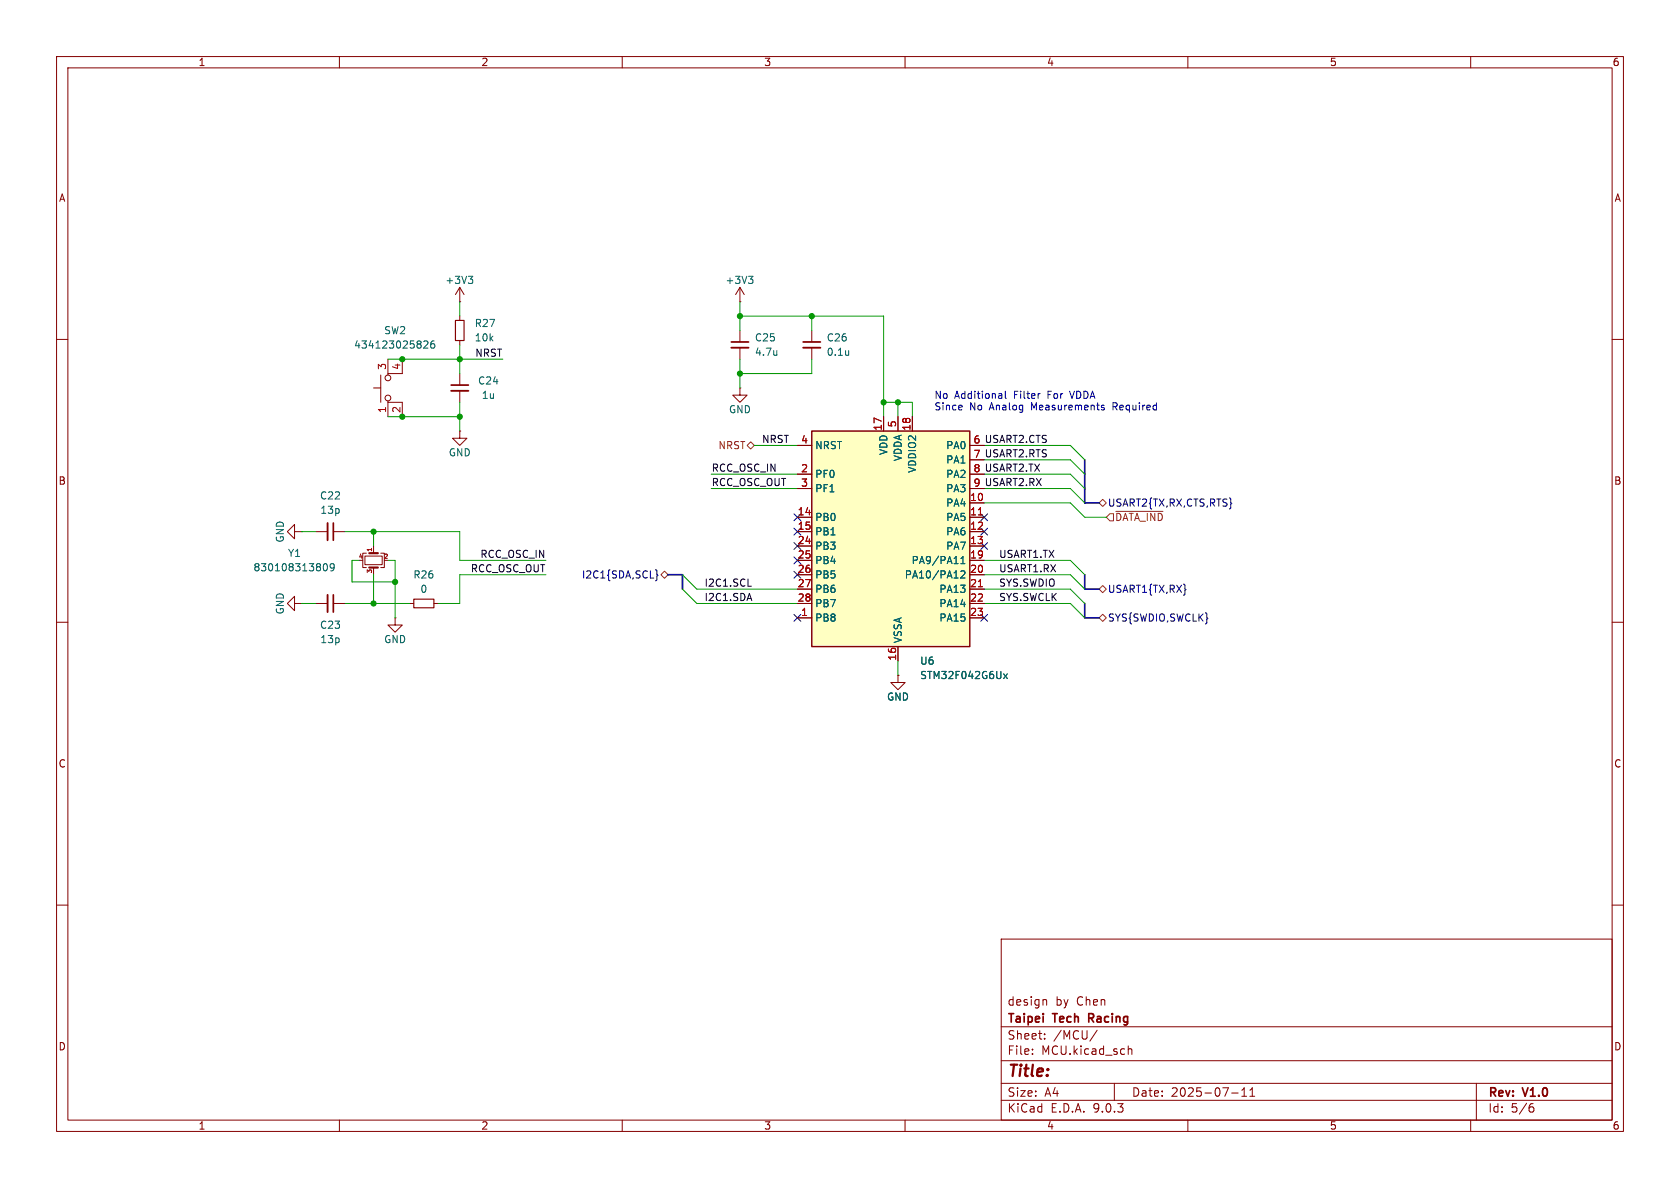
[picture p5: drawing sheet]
<svg xmlns="http://www.w3.org/2000/svg" width="297mm" height="210mm" viewBox="0 0 297 210" stroke-linecap="round" stroke-linejoin="round" font-family="sans-serif">
<g fill="none" stroke="#840000" stroke-width=".18">
<path d="M10 10h277v190h-277zM12 12h273v186h-273zM60 10v2M110 10v2M160 10v2M210 10v2M260 10v2M10 60h2M285 60h2M10 110h2M285 110h2M10 160h2"/>
<path d="M177 166h108v32h-108zM184.6 176.7l.4 .1v.1v.8M285 160h2M60 198v2M110 198v2M160 198v2M177 194.5h108M177 191.5h108M177 187.5h108M177 181.5h108M182.5 186.3v.1M182.5 185.5v.1"/>
<path d="M184.7 183.6v.1M184.7 182.8v.1M194 182.1l-1.3 2M197 191.5v3M199.5 184.9v1.5M199.5 185.5l.2-.1 .3 .1 .1 .9M210 198v2M217.7 193.2h1.2M219.5 193.8h.9M219.5 192.7l.5-.4v1.5M221 193.8h.8M221 192.7l.4-.4v1.5"/>
<path d="M260 198v2M261 191.5v6.5M270.6 195.7h.4l.2 .3-.1 .5-.5 .1M271 195.1l-.4 .1"/>
</g>
<path d="M192.5 180h.6M193.1 179.2h-.6v1.5" fill="none" stroke="#840000" stroke-width=".3"/>
<path d="M143.5 76.2h27.9v38.1h-27.9z" fill="#ffffc2"/>
<path d="M143.5 76.2h27.9v38.1h-27.9z" fill="none" stroke="#840000" stroke-width=".25"/>
<g fill="none" stroke="#840000" stroke-width=".18">
<path d="M81.3 53.3h.1M81.3 50.8v2.5M81.3 55.9v.7M81.3 50.8l-.8 1.3M81.3 50.8l.7 1.3M130.8 53.3h.1M130.8 50.8v2.5M130.8 58.4v2.1M130.8 50.8l-.8 1.3M130.8 50.8l.8 1.3M143.5 58.4v2.1M66 68.6h1.3"/>
<path d="M67.3 66.3v4.8M68.6 70.9v.2h2.5v2.6M68.6 63.5v2.5M68.6 71.1v2.6M71.1 63.5v2.5h-2.5v.3M81.3 76.2v1.3h1.2l-1.2 1.2-1.3-1.2h1.3M81.3 76.2h.1M81.3 60.2v.8M81.3 66v2.1M81.3 69.1v2M130.8 68.6v1.3h1.3l-1.3 1.2-1.3-1.2h1.3M130.8 68.6h.1"/>
<path d="M130.8 61.5v2M141 78.7h2.5M143.5 61.5v2M156.2 73.7v2.5M158.7 73.7v2.5M161.3 73.7v2.5M171.4 78.7h2.6M52.1 94v-1.3l-1.3 1.3 1.3 1.3v-1.3h1.2M53.3 94h.1M55.9 94h2M58.9 94h2.1M64.5 98.3h3.1v1.5h-3.1z"/>
<path d="M64.8 97.8h-.7v2.5h.7M66 96.5v1.3M67.3 97.8h.6v2.5h-.6M141 83.8h2.5M141 86.4h2.5M141 91.4h2.5M141 94h2.5M141 96.5h2.5M141 99.1h2.5M171.4 83.8h2.6M171.4 86.4h2.6M171.4 91.4h2.6"/>
<path d="M171.4 94h2.6M171.4 96.5h2.6M171.4 99.1h2.6M171.4 81.3h2.6M171.4 88.9h2.6M52.1 106.7v-1.3l-1.3 1.3 1.3 1.3v-1.3h1.2M53.3 106.7h.1M55.9 106.7h2M58.9 106.7h2.1M66 100.3v1.3M69.8 109.2v1.3h1.3l-1.3 1.3-1.2-1.3h1.2M69.8 109.2h.1"/>
<path d="M72.4 106.7h.8M76.7 106.7h.8M141 101.6h2.5M141 104.1h2.5M141 106.7h2.5M141 109.2h2.5M158.7 119.4v1.3h1.3l-1.3 1.2-1.2-1.2h1.2M158.7 119.4h.1M158.7 114.3v2.5M171.4 101.6h2.6M171.4 104.1h2.6M171.4 106.7h2.6"/>
<path d="M171.4 109.2h2.6"/>
<circle cx="68.6" cy="66.8" r=".51"/>
<circle cx="68.6" cy="70.4" r=".51"/>
</g>
<path d="M173 91h.7M173 103.7h.7" fill="none" stroke="#a90000" stroke-width=".18"/>
<g fill="none" stroke="#006464" stroke-width=".18">
<path d="M82.8 48.8h.8l-.4 .5M83.3 49.3l.3 .3v.3l-.3 .2M132.3 48.8h.8l-.4 .5M132.9 49.3l.2 .3v.3l-.2 .2M74.9 60.4l.5-.1 .3 .3-.8 .9h.8M76.7 60.3h-.3a.86 .86 0 0 0 0 1.2l.4-.1 .1-.4-.3-.2h-.2l-.3 .2M137.3 62v.8M137.3 62.7v.1M150 62v.8M150 62.7v.1M57.3 99.8l.2-.2a.68 .68 0 0 1 .4 .7 .68 .68 0 0 1-.4 .6l-.2-.1-.2-.4zM169.9 99.6h.7"/>
<path d="M169.9 98.7l.3-.3v1.2M59.1 100.2l-.3 .2h-.3l-.1-.2 .1-.5 .3-.1 .2 .2a.84 .84 0 0 1-.3 1.1h-.2M169.9 101l.5-.1 .2 .4-.8 .9h.8M177.4 119.1l.7 .9M178.1 119.1l-.7 .9"/>
</g>
<path d="M79.8 68.1h3M129.3 60.5h3M142 60.5h3M58.9 92.5v3M58.9 105.2v3" fill="none" stroke="#840000" stroke-width=".3"/>
<path d="M79.8 69.1h3M129.3 61.5h3M142 61.5h3M57.9 92.5v3M57.9 105.2v3" fill="none" stroke="#840000" stroke-width=".33"/>
<path d="M80.5 56.6h1.5v3.6h-1.5zM73.2 105.9h3.5v1.5h-3.5z" fill="none" stroke="#840000" stroke-width=".2"/>
<path d="M65.3 97.8h1.5M65.3 100.3h1.5" fill="none" stroke="#840000" stroke-width=".38"/>
<path d="M132.1 78.7l.6-.6 .6 .6-.6 .7zM194.3 88.9l.6-.6 .7 .6-.7 .6zM196.2 90.8h.6v1.3h-.6l-.6-.7zM197.3 90.4h8.3M117.5 101l.6 .6-.6 .6-.7-.6zM194.3 104.1l.6-.6 .7 .6-.7 .7zM194.3 109.2l.6-.6 .7 .6-.7 .7z" fill="none" stroke="#725600" stroke-width=".18"/>
<g fill="none" stroke="#000084" stroke-width=".18">
<path d="M140.4 95.9l1.2 1.2M140.4 90.8l1.2 1.2M140.4 93.4l1.2 1.2M140.4 98.5l1.2 1.2M141.6 95.9l-1.2 1.2M141.6 90.8l-1.2 1.2M141.6 93.4l-1.2 1.2M141.6 98.5l-1.2 1.2M173.4 93.4l1.2 1.2M173.4 90.8l1.2 1.2M173.4 95.9l1.2 1.2M174.6 93.4l-1.2 1.2"/>
<path d="M174.6 90.8l-1.2 1.2M174.6 95.9l-1.2 1.2M217.6 88.9l.2 .1-.2 .1M115.9 100.7l.2 .2v.6l.2 .2-.2 .2v.6l-.2 .2M140.4 108.6l1.2 1.2M140.4 101l1.2 1.2M141.6 108.6l-1.2 1.2M141.6 101l-1.2 1.2M173.4 108.6l1.2 1.2M174.6 108.6l-1.2 1.2"/>
</g>
<path d="M132.2 103.6h.6" fill="none" stroke="#0f0f0f" stroke-width=".18"/>
<path d="M191.8 81.3v7.6h2.5M118.1 101.6h2.5v2.5M191.8 101.6v2.5h2.5M191.8 106.7v2.5h2.5" fill="none" stroke="#000084" stroke-width=".3"/>
<g fill="none" stroke="#009600" stroke-width=".18">
<path d="M81.3 53.3v2.6M130.8 55.9h25.4v17.8M130.8 53.3v5.1M143.5 55.9v2.5M68.6 63.5h20.3M68.6 73.7h12.7M81.3 61v5M81.3 71.1v5.1M130.8 63.5v5.1M133.3 78.7h7.7M143.5 63.5v2.5h-12.7M156.2 71.1h5.1v2.6"/>
<path d="M158.7 71.1v2.6M174 78.7h15.2l2.6 2.6M53.3 94h2.6M61 94h20.3v5.1h15.2M63.5 99.1h-1.3v3.8h7.6M66 94v2.5M68.6 99.1h1.2v10.1M125.7 86.4h15.3M125.7 83.8h15.3M174 86.4h15.2l2.6 2.5M174 83.8h15.2l2.6 2.6M174 99.1h15.2l2.6 2.5"/>
<path d="M174 81.3h15.2l2.6 2.5M174 88.9h15.2l2.6 2.5h3.8M53.3 106.7h2.6M61 106.7h11.4M66 101.6v5.1M96.5 101.6h-15.2v5.1h-3.8M120.6 104.1l2.6 2.6h17.8M120.6 101.6l2.6 2.5h17.8M158.7 116.8v2.6M174 106.7h15.2l2.6 2.5M174 104.1h15.2l2.6 2.6M174 101.6h15.2l2.6 2.5"/>
</g>
<path d="M170 71.7l.1 .2-.6 .1M176.9 69.6l.2 .2v.6M177.1 70.4h-.1M177.1 69.9h-.1M177.7 69.2v1l.2 .2M189.1 69.2l.4 1.2M194.8 72l.5 .2-.1 .2-.4 .1M194.8 71.7h.4" fill="none" stroke="#0000c2" stroke-width=".18"/>
<g fill="#009600" stroke="#009600" stroke-width=".18">
<circle cx="130.8" cy="66" r=".46"/>
<circle cx="143.5" cy="55.9" r=".46"/>
<circle cx="130.8" cy="55.9" r=".46"/>
<circle cx="81.3" cy="73.7" r=".46"/>
<circle cx="71.1" cy="73.7" r=".46"/>
<circle cx="69.8" cy="102.9" r=".46"/>
<circle cx="66" cy="106.7" r=".46"/>
<circle cx="81.3" cy="63.5" r=".46"/>
<circle cx="71.1" cy="63.5" r=".46"/>
<circle cx="66" cy="94" r=".46"/>
<circle cx="158.7" cy="71.1" r=".46"/>
<circle cx="156.2" cy="71.1" r=".46"/>
</g>
<text font-size="2.8" fill="#840000" x="178" y="190.9">Title:</text>
<g font-size="2.1" fill="#840000">
<text x="178" y="178">design</text>
<text x="186.6" y="178">by</text>
<text x="190.4" y="178">Chen</text>
<text x="178" y="184">Sheet:</text>
<text x="178" y="181.2">Taipei</text>
<text x="186.2" y="184">/MCU/</text>
<text x="186.3" y="181.2">Tech</text>
<text x="193.1" y="181.2">Racing</text>
<text x="178" y="186.7">File:</text>
<text x="184.1" y="186.7">MCU.kicad_sch</text>
<text x="178" y="196.9">KiCad</text>
<text x="178" y="194.1">Size:</text>
<text x="184.7" y="194.1">A4</text>
<text x="185.7" y="196.9">E.D.A.</text>
<text x="193.3" y="196.9">9.0.3</text>
<text x="200" y="194.1">Date:</text>
<text x="207" y="194.1">2025-07-11</text>
<text x="263" y="194.3">Rev:</text>
<text x="263" y="196.9">Id:</text>
<text x="267.1" y="196.9">5/6</text>
<text x="269.4" y="194.3">V1.0</text>
</g>
<g font-size="1.8" fill="#840000">
<text x="35" y="11.9">1</text>
<text x="85" y="11.9">2</text>
<text x="135" y="11.9">3</text>
<text x="185" y="11.9">4</text>
<text x="235" y="11.9">5</text>
<text x="285" y="11.9">6</text>
<text x="10.3" y="35.9">A</text>
<text x="285.3" y="35.9">A</text>
<text x="10.3" y="85.9">B</text>
<text x="285.3" y="85.9">B</text>
<text x="10.3" y="135.9">C</text>
<text x="285.3" y="135.9">C</text>
<text x="10.3" y="185.9">D</text>
<text x="285.3" y="185.9">D</text>
<text x="35" y="199.9">1</text>
<text x="85" y="199.9">2</text>
<text x="135" y="199.9">3</text>
<text x="185" y="199.9">4</text>
<text x="235" y="199.9">5</text>
<text x="285" y="199.9">6</text>
</g>
<g font-size="1.8" fill="#006464">
<text x="78.6" y="50.4">+3V3</text>
<text x="128.2" y="50.4">+3V3</text>
<text x="67.8" y="59.3">SW2</text>
<text x="83.8" y="58">R27</text>
<text x="62.5" y="61.8">434123025826</text>
<text x="83.8" y="60.6">10k</text>
<text x="133.4" y="60.6">C25</text>
<text x="133.4" y="63.1">4.7u</text>
<text x="146.1" y="60.6">C26</text>
<text x="146.1" y="63.1">0.1u</text>
<text x="84.4" y="68.2">C24</text>
<text x="85.1" y="70.7">1u</text>
<text x="128.8" y="73.3">GND</text>
<text x="79.2" y="80.9">GND</text>
<text x="144" y="79.6">NRST</text>
<text x="157.1" y="80.5" transform="rotate(-90 157.1 80.5)">VDD</text>
<text x="159.6" y="81.6" transform="rotate(-90 159.6 81.6)">VDDA</text>
<text x="162.2" y="83.7" transform="rotate(-90 162.2 83.7)">VDDIO2</text>
<text x="167.2" y="79.6">PA0</text>
<text x="167.2" y="82.1">PA1</text>
<text x="56.5" y="88.5">C22</text>
<text x="144" y="84.7">PF0</text>
<text x="144" y="87.2">PF1</text>
<text x="167.2" y="84.7">PA2</text>
<text x="167.2" y="87.2">PA3</text>
<text x="167.2" y="89.8">PA4</text>
<text x="56.5" y="91">13p</text>
<text x="144" y="92.3">PB0</text>
<text x="144" y="94.8">PB1</text>
<text x="167.2" y="92.3">PA5</text>
<text x="167.2" y="94.8">PA6</text>
<text x="44.7" y="101.2">830108313809</text>
<text x="50.4" y="96" transform="rotate(-90 50.4 96)">GND</text>
<text x="50.8" y="98.7">Y1</text>
<text x="144" y="97.4">PB3</text>
<text x="144" y="99.9">PB4</text>
<text x="161.1" y="99.9">PA9/PA11</text>
<text x="167.2" y="97.4">PA7</text>
<text x="73" y="102.5">R26</text>
<text x="74.2" y="105">0</text>
<text x="144" y="102.5">PB5</text>
<text x="144" y="105">PB6</text>
<text x="144" y="107.5">PB7</text>
<text x="159.9" y="102.5">PA10/PA12</text>
<text x="166" y="105">PA13</text>
<text x="166" y="107.5">PA14</text>
<text x="50.4" y="108.7" transform="rotate(-90 50.4 108.7)">GND</text>
<text x="56.5" y="111.4">C23</text>
<text x="56.5" y="113.9">13p</text>
<text x="67.8" y="113.9">GND</text>
<text x="144" y="110.1">PB8</text>
<text x="159.6" y="113.8" transform="rotate(-90 159.6 113.8)">VSSA</text>
<text x="166" y="110.1">PA15</text>
<text x="162.6" y="117.7">U6</text>
<text x="156.7" y="124.1">GND</text>
<text x="162.6" y="120.2">STM32F042G6Ux</text>
</g>
<g font-size="1.8" fill="#a90000">
<text x="68.3" y="65.5" transform="rotate(-90 68.3 65.5)">3</text>
<text x="70.9" y="65.5" transform="rotate(-90 70.9 65.5)">4</text>
<text x="68.3" y="73.1" transform="rotate(-90 68.3 73.1)">1</text>
<text x="70.9" y="73.1" transform="rotate(-90 70.9 73.1)">2</text>
<text x="156" y="76.2" transform="rotate(-90 156 76.2)">17</text>
<text x="158.5" y="75.6" transform="rotate(-90 158.5 75.6)">5</text>
<text x="161" y="76.2" transform="rotate(-90 161 76.2)">18</text>
<text x="141.5" y="78.5">4</text>
<text x="141.5" y="83.6">2</text>
<text x="172" y="78.5">6</text>
<text x="172" y="81">7</text>
<text x="172" y="83.6">8</text>
<text x="141.5" y="86.1">3</text>
<text x="171.4" y="88.6">10</text>
<text x="172" y="86.1">9</text>
<text x="140.9" y="91.2">14</text>
<text x="140.9" y="93.7">15</text>
<text x="171.4" y="91.2">11</text>
<text x="171.4" y="93.7">12</text>
<text x="140.9" y="96.3">24</text>
<text x="140.9" y="98.8">25</text>
<text x="140.9" y="101.3">26</text>
<text x="171.4" y="96.3">13</text>
<text x="171.4" y="98.8">19</text>
<text x="171.4" y="101.3">20</text>
<text x="140.9" y="103.9">27</text>
<text x="140.9" y="106.4">28</text>
<text x="171.4" y="103.9">21</text>
<text x="171.4" y="106.4">22</text>
<text x="141.5" y="109">1</text>
<text x="171.4" y="109">23</text>
<text x="158.5" y="116.9" transform="rotate(-90 158.5 116.9)">16</text>
</g>
<g font-size="1.8" fill="#0f0f0f">
<text x="83.9" y="63.2">NRST</text>
<text x="125.7" y="83.5">RCC_OSC_IN</text>
<text x="134.6" y="78.4">NRST</text>
<text x="172" y="78.5">6 USART2.CTS</text>
<text x="172" y="81">7 USART2.RTS</text>
<text x="172" y="83.6">8 USART2.TX</text>
<text x="125.7" y="86">RCC_OSC_OUT</text>
<text x="172" y="86.1">9 USART2.RX</text>
<text x="83.1" y="101.3">RCC_OSC_OUT</text>
<text x="84.8" y="98.7">RCC_OSC_IN</text>
<text x="176.5" y="98.7">USART1.TX</text>
<text x="176.5" y="101.3">USART1.RX</text>
<text x="124.5" y="103.8">I2C1.SCL</text>
<text x="124.5" y="106.3">I2C1.SDA</text>
<text x="176.5" y="103.8">SYS.SWDIO</text>
<text x="176.5" y="106.3">SYS.SWCLK</text>
</g>
<g font-size="1.8" fill="#0000c2">
<text x="165.1" y="70.7">No</text>
<text x="168.8" y="70.7">Additional</text>
<text x="179.4" y="70.7">Filter</text>
<text x="185.5" y="70.7">For</text>
<text x="189.7" y="70.7">VDDA</text>
<text x="165.1" y="72.8">Since</text>
<text x="171.4" y="72.8">No</text>
<text x="175.1" y="72.8">Analog</text>
<text x="182.6" y="72.8">Measurements</text>
<text x="197.2" y="72.8">Required</text>
</g>
<g font-size="1.8" fill="#725600">
<text x="126.9" y="79.6">NRST</text>
<text x="197" y="92.3">~{DATA_IND}</text>
</g>
<g font-size="1.8" fill="#000084">
<text x="195.8" y="89.8">USART2{TX,RX,CTS,RTS}</text>
<text x="102.8" y="102.5">I2C1{SDA,SCL}</text>
<text x="195.8" y="105">USART1{TX,RX}</text>
<text x="195.8" y="110.1">SYS{SWDIO,SWCLK}</text>
</g>
<g font-size="1.1" fill="#a90000">
<text x="63.3" y="98.8">4</text>
<text x="65.8" y="101.5" transform="rotate(-90 65.8 101.5)">3</text>
<text x="65.8" y="97.7" transform="rotate(-90 65.8 97.7)">1</text>
<text x="67.7" y="98.8">2</text>
</g>
</svg>
